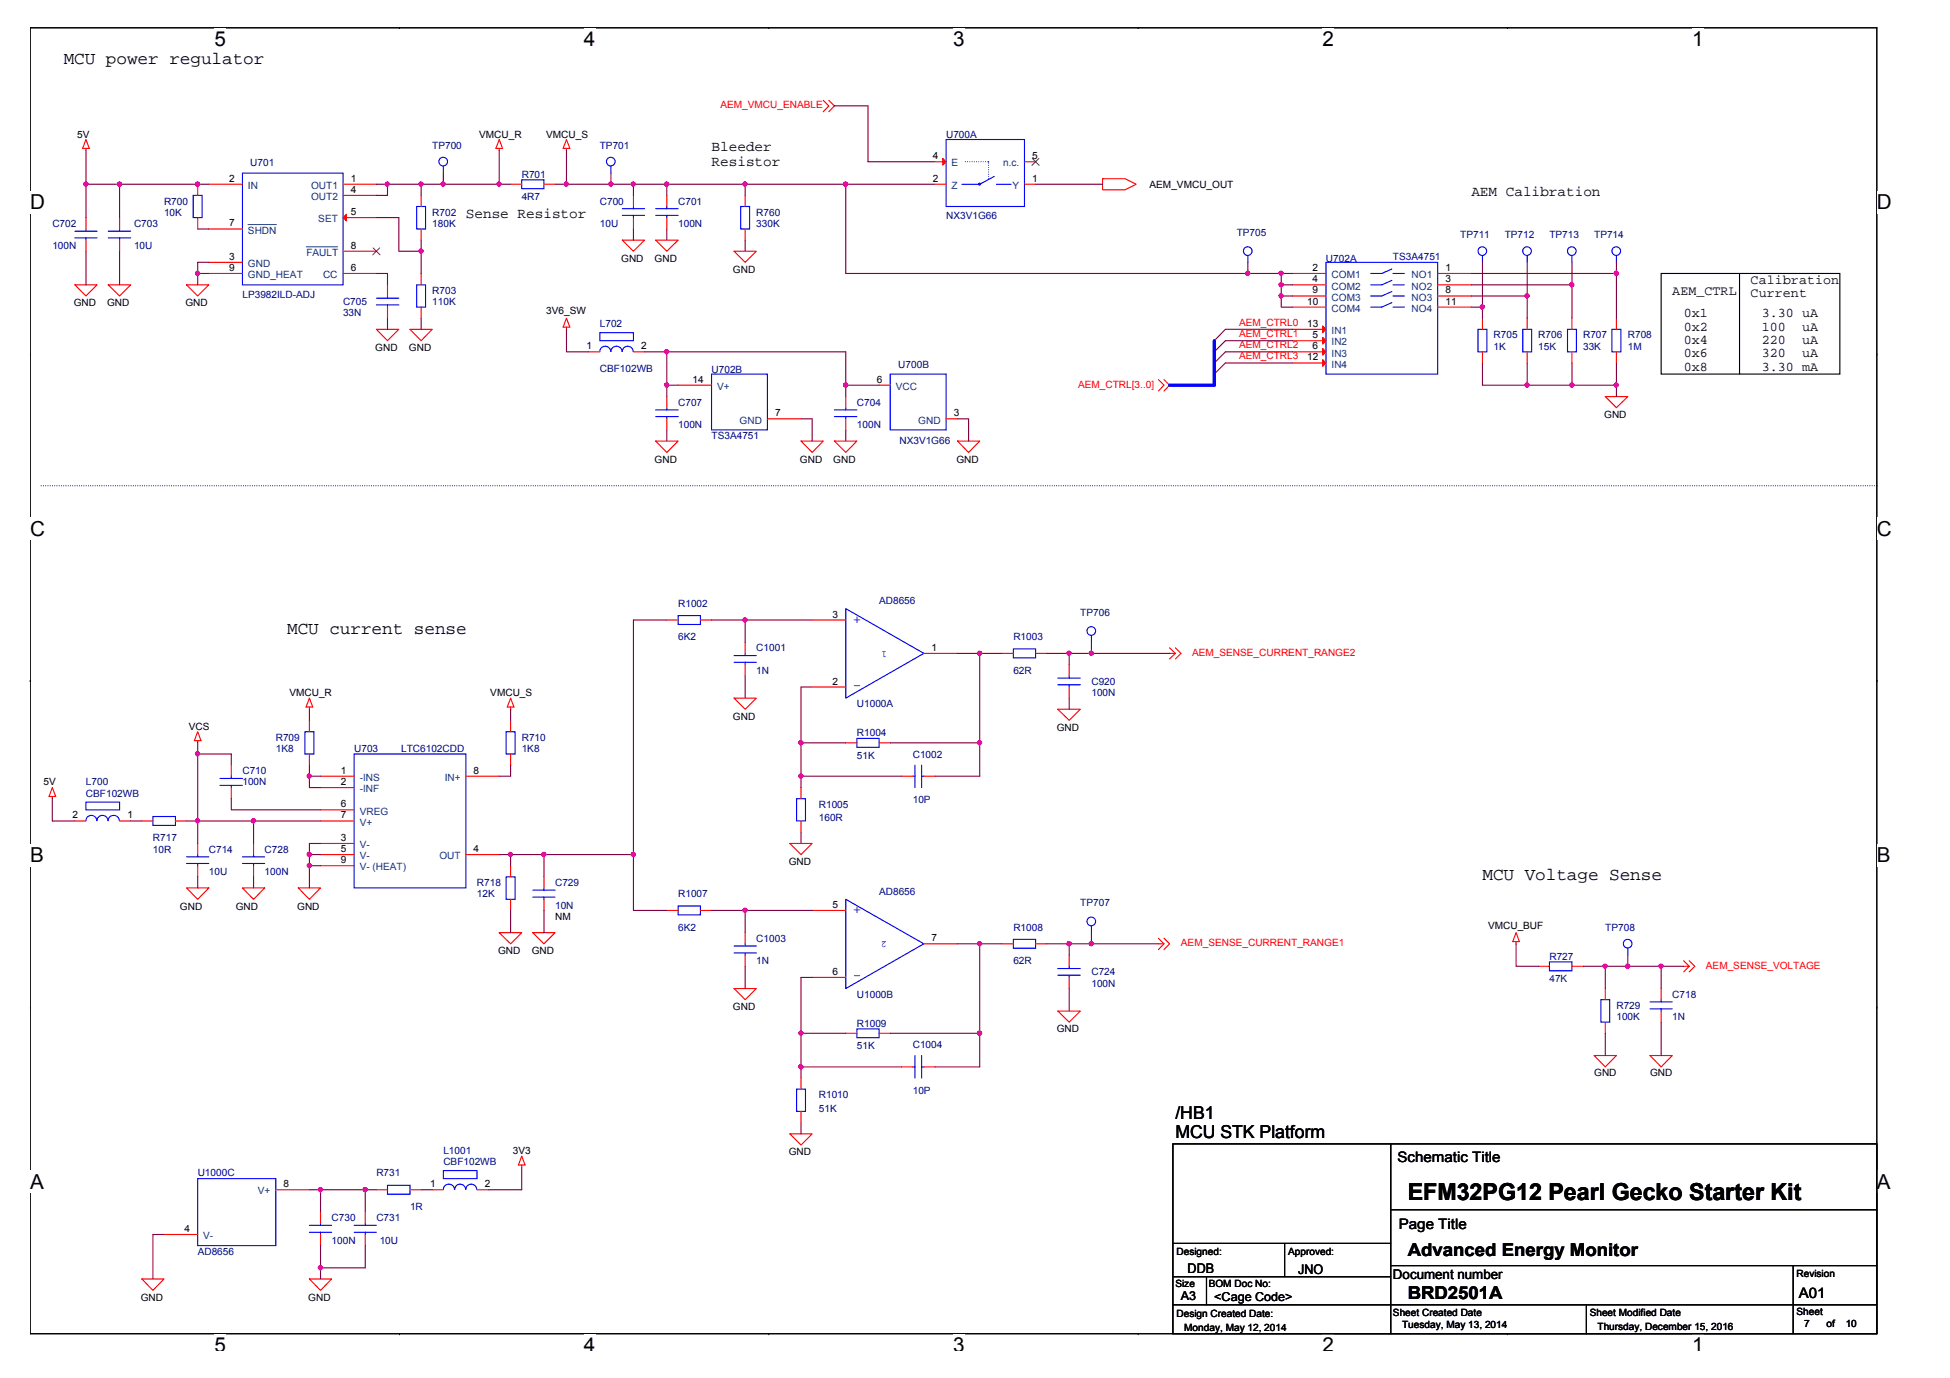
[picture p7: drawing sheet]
<svg xmlns="http://www.w3.org/2000/svg" width="297mm" height="210mm" viewBox="0 0 297 210" stroke-linecap="round" stroke-linejoin="round" font-family="sans-serif">
<path d="M4.6 4.2h281.3v199h-281.3z" fill="none" stroke="#000" stroke-width=".17"/>
<g fill="#fff">
<path d="M32.7 4.2h1.7v3.5h-1.7z"/>
<path d="M32.7 203.2h1.7v2.5h-1.7z"/>
</g>
<path d="M60.8 4.2h.1M60.8 203.2h.1" fill="none" stroke="#000" stroke-width=".17"/>
<g fill="#fff">
<path d="M89 4.2h1.7v3.5h-1.7z"/>
<path d="M89 203.2h1.7v2.5h-1.7z"/>
</g>
<path d="M117.1 4.2h.1M117.1 203.2h.1" fill="none" stroke="#000" stroke-width=".17"/>
<g fill="#fff">
<path d="M145.2 4.2h1.8v3.5h-1.8z"/>
<path d="M145.2 203.2h1.8v2.5h-1.8z"/>
</g>
<path d="M173.4 4.2h.1M173.4 203.2h.1" fill="none" stroke="#000" stroke-width=".17"/>
<g fill="#fff">
<path d="M201.5 4.2h1.7v3.5h-1.7z"/>
<path d="M201.5 203.2h1.7v2.5h-1.7z"/>
</g>
<path d="M229.6 4.2h.1M229.6 203.2h.1" fill="none" stroke="#000" stroke-width=".17"/>
<g fill="#fff">
<path d="M257.7 4.2h1.8v3.5h-1.8z"/>
<path d="M257.7 203.2h1.8v2.5h-1.8z"/>
<path d="M4.6 29.1h2.2v3.5h-2.2z"/>
<path d="M285.9 29.1h2.2v3.5h-2.2z"/>
<path d="M4.6 78.8h2.2v3.5h-2.2z"/>
<path d="M285.9 78.8h2.2v3.5h-2.2z"/>
</g>
<path d="M4.6 53.9h.1M285.9 53.9h.1" fill="none" stroke="#000" stroke-width=".17"/>
<g fill="#fff">
<path d="M4.6 128.5h2.1v3.5h-2.1z"/>
<path d="M285.9 128.5h2.1v3.5h-2.1z"/>
</g>
<path d="M4.6 103.7h.1M285.9 103.7h.1" fill="none" stroke="#000" stroke-width=".17"/>
<path d="M4.6 103.7h.1M285.9 103.7h.1" fill="none" stroke="#000" stroke-width=".15"/>
<g fill="#fff">
<path d="M4.6 178.3h2.1v3.4h-2.1z"/>
<path d="M285.9 178.3h2.1v3.4h-2.1z"/>
</g>
<g fill="none" stroke="#000" stroke-width=".17">
<path d="M253 41.7h27.3v15.3h-27.3zM265 41.7v15.3M4.6 153.4h.1M285.9 153.4h.1M178.7 174.2h107.2v29h-107.2zM211.9 174.2v29M178.7 194.5h33.2M178.7 189.4h33.2M178.7 198.8h107.2M183.8 194.5v4.3M195.7 189.4v5.1M211.9 184.3h74"/>
<path d="M211.9 192.8h74M241.7 198.8v4.4M273.1 192.8v10.4"/>
</g>
<path d="M6.3 74h279.6M285.9 74h.1" fill="none" stroke="#000" stroke-width=".17" stroke-dasharray="0 .3"/>
<g fill="none" stroke="#f00" stroke-width=".17">
<path d="M125.4 15.3l.9 .8-.9 .9M126.3 15.3l.8 .8-.8 .9M13.1 21.3l.5 1.3h-1zM13.1 22.6v.3M18.2 33.1v1.8M18.2 36.6v1.7M30.1 33.1v1.8M30.1 28.1v1.7M76 21.3l.6 1.3h-1.1zM76 22.6v.3M86.3 21.3l.5 1.3h-1zM86.3 22.6v.3"/>
<path d="M93.1 26.4h.1M94.8 36.6h3.4l-1.7 1.7zM96.5 29.8v1.7M96.5 33.1v1.8M99.9 36.6h3.4l-1.7 1.7zM111.8 38.3h3.4l-1.7 1.7zM113.5 34.9v1.7M113.5 29.8v1.7M168 27.2h3.4l1.7 .9-1.7 .8h-3.4zM225.8 40h.1M232.6 40h.1M11.4 43.4h3.4l-1.7 1.7z"/>
<path d="M16.5 43.4h3.4l-1.7 1.7zM28.4 43.4h3.4l-1.7 1.7zM57.3 50.2h3.5l-1.8 1.7zM59 43.4v1.7M59 46.8v1.7M62.5 50.2h3.3l-1.7 1.7zM64.1 46.8v1.7M64.1 41.7v1.7M86.3 48.5l.5 1.3h-1zM86.3 49.8v.4M176.5 57.8l.8 .9-.8 .9M177.3 57.8l.9 .9-.9 .9"/>
<path d="M225.8 53.6v1.7M225.8 48.5v1.7M232.6 48.5v1.7M232.6 53.6v1.7M246.2 53.6v1.7M246.2 48.5v1.7M99.9 67.2h3.4l-1.7 1.7zM101.6 60.4v1.7M101.6 63.8v1.7M122 67.2h3.4l-1.7 1.7zM127.1 67.2h3.4l-1.7 1.7zM128.8 60.4v1.7"/>
<path d="M128.8 63.8v1.7M145.9 67.2h3.3l-1.7 1.7zM244.5 60.4h3.5l-1.8 1.7zM113.5 97.8v1.7M152.6 99.5h1.8M157.7 99.5h1.7M166.3 97.8h.1M178.2 99.5h.8M178.2 98.7l.8 .8M179 98.7l.9 .8-.9 .9M179 99.5l-.8 .9M8 120l.5 1.3h-1z"/>
<path d="M30.1 112.8v.4M30.1 111.5l.5 1.3h-1zM35.2 116.5v1.7M35.2 120v1.7M47.1 106.3l.5 1.4h-1zM47.1 107.7v.3M47.1 114.8v1.7M47.1 109.7v1.8M48.8 120h5.1M48.8 118.2h5.1M71 118.2h5M77.8 106.3l.5 1.4h-1z"/>
<path d="M77.8 107.7v.3M111.8 106.3h3.4l-1.7 1.7zM113.5 101.2v1.8M161.1 108h3.5l-1.7 1.7zM8 121.3v.4M11.4 125.1h1.7M18.2 125.1h1.7M28.4 135.3h3.4l-1.7 1.7zM30.1 131.9v1.7M30.1 128.5v1.7M36.9 135.3h3.4l-1.7 1.7zM45.4 135.3h3.4l-1.7 1.7z"/>
<path d="M48.8 130.2h5.1M48.8 123.4h5.1M48.8 128.5h5.1M48.8 125.1h5.1M48.8 131.9h5.1M71 130.2h5M77.8 137v1.7M77.8 131.9v1.7M82.9 133.6v1.7M82.9 137v1.7M120.3 128.5h3.4l-1.7 1.7zM123.7 138.7h5.1"/>
<path d="M76 142.1h3.5l-1.7 1.7zM81.2 142.1h3.4l-1.7 1.7zM111.8 150.6h3.4l-1.7 1.7zM123.7 148.9h5.1M140.7 143.8h5.2M152.6 143.8h1.8M157.7 143.8h1.7M161.1 154h3.5l-1.7 1.7zM162.9 145.5v1.7M162.9 148.9v1.7M166.3 142.1h.1M176.5 142.9l.8 .9"/>
<path d="M176.5 143.8h.8M177.3 142.9l.9 .9-.9 .9M177.3 143.8l-.8 .9M230.9 142.1l.6 1.3h-1.1zM230.9 143.4v.4M244.5 155.7v1.7M244.5 150.6v1.7M248 145.5h.1M253 150.6v1.7M253 154v1.7M256.5 147.2h.8M256.5 146.3l.8 .9"/>
<path d="M257.3 146.3l.9 .9-.9 .8M257.3 147.2l-.8 .8M79.5 176.1l.5 1.4h-1zM79.5 177.5v.3M120.3 172.7h3.4l-1.7 1.7zM137.3 162.5h1.7M140.7 162.5h1.7M242.8 160.8h3.4l-1.7 1.7zM251.3 160.8h3.4l-1.7 1.7zM21.6 194.8h3.4l-1.7 1.8zM25 188h5.1M42 181.2h5.1"/>
<path d="M47.1 194.8h3.4l-1.7 1.8zM55.6 184.6v1.7M55.6 188v1.7M57.3 181.2h1.7M62.5 181.2h1.6"/>
</g>
<path d="M186.7 50.2l-1.7 1.7M186.7 51.9l-1.7 1.7M186.7 53.6l-1.7 1.7M186.7 55.3l-1.7 1.7" fill="none" stroke="#800040" stroke-width=".17"/>
<g fill="none" stroke="#00f" stroke-width=".17">
<path d="M16.5 35.2h3.4M16.5 36.2h3.4M18.2 36.2v.4M18.2 34.9v.3M29.4 29.8h1.4v3.3h-1.4zM93.1 25.3v1.1M94.8 31.8h3.4M94.8 32.8h3.4M96.5 32.8v.3M96.5 31.5v.3M112.8 31.5h1.4v3.4h-1.4zM144.1 21.3h12v10.2h-12z"/>
<path d="M149.1 27.9h.2v.2h-.2zM151.4 26.9l-2.2 1.2h-2.7M151.8 28.1h2.2M225.8 38.9v1.1M232.6 38.9v1.1M57.3 45.4h3.5M57.3 46.4h3.5M59 46.4v.4M59 45.1v.3M63.5 43.4h1.3v3.4h-1.3zM225.1 50.2h1.4v3.4h-1.4zM232 50.2h1.3v3.4h-1.3z"/>
<path d="M245.5 50.2h1.4v3.4h-1.4zM99.9 62.4h3.4M99.9 63.5h3.4M101.6 63.5v.3M101.6 62.1v.3M127.1 62.4h3.4M127.1 63.5h3.4M128.8 63.5v.3M128.8 62.1v.3M111.8 99.9h3.4M113.5 99.5v.4M154.4 98.8h3.3v1.4h-3.3z"/>
<path d="M166.3 96.8v1M33.5 118.6h3.4M33.5 119.6h3.4M35.2 119.6v.4M35.2 118.2v.4M46.5 111.5h1.3v3.3h-1.3zM53.9 114.8h17.1v20.5h-17.1zM111.8 100.9h3.4M113.5 100.9v.3M13.1 125a.83 .83 0 0 1 .8-.8 .83 .83 0 0 1 .8 .8M13.1 122.2h5.1v1.2h-5.1zM14.8 125a.83 .83 0 0 1 .8-.8 .83 .83 0 0 1 .8 .8"/>
<path d="M16.5 125a.85 .85 0 0 1 .8-.8 .85 .85 0 0 1 .9 .8M28.4 131.5h3.4M28.4 130.5h3.4M30.1 130.2v.3M30.1 131.5v.4M77.1 133.6h1.4v3.4h-1.4zM81.2 135.6h3.4M81.2 136.7h3.4M82.9 136.7v.3M82.9 135.3v.3M128.8 137l11.9 6.8-11.9 6.8zM154.4 143.1h3.3v1.3h-3.3z"/>
<path d="M161.1 147.5h3.5M161.1 148.5h3.5M162.9 148.5v.4M162.9 147.2v.3M166.3 141.1v1M243.9 152.3h1.3v3.4h-1.3zM248 144.4v1.1M251.3 152.6h3.4M251.3 153.7h3.4M253 153.7v.3M253 152.3v.3M30.1 179.5h11.9v10.2h-11.9z"/>
<path d="M139 162.5h.4M139.4 160.8v3.4M140.4 162.5h.3M140.4 160.8v3.4M53.9 186.6h3.4M53.9 187.7h3.4M55.6 187.7v.3M55.6 186.3v.3M59 180.6h3.5v1.3h-3.5z"/>
<circle cx="93" cy="24.6" r=".66"/>
<circle cx="225.8" cy="38.2" r=".66"/>
<circle cx="232.6" cy="38.2" r=".66"/>
<circle cx="166.2" cy="96.1" r=".66"/>
<circle cx="166.2" cy="140.4" r=".66"/>
<circle cx="247.9" cy="143.7" r=".66"/>
</g>
<path d="M147 24.6h3.6M150.6 27.2v-2.6M150.6 24.6h.1" fill="none" stroke="#00f" stroke-width=".17" stroke-dasharray="0 .3"/>
<path d="M143.6 24.1l.5 .5-.5 .5z" fill="#f00"/>
<path d="M31.8 28.1h5.1M31.8 40h5.1M31.8 34.9h5.1M52.3 28.1h5M52.3 29.8h5M52.3 38.3h5M142.4 24.6h1.7M142.4 28.1h1.7M143.6 24.1l.5 .5-.5 .5zM156.1 24.6h1.6M156.1 28.1h1.6M52.3 41.7h5" fill="none" stroke="#f00" stroke-width=".17"/>
<path d="M56.8 37.8l1.1 1M57.8 37.8l-1 1M157.2 24.1l1.1 1.1M158.3 24.1l-1.1 1.1" fill="none" stroke="#804000" stroke-width=".15"/>
<path d="M36.9 26.4h15.4v17h-15.4z" fill="none" stroke="#00f" stroke-width=".17"/>
<path d="M37.8 34.2h4.3M46.7 37.6h4.7" fill="none" stroke="#004080" stroke-width=".15"/>
<path d="M52.3 33.1l.5-.5v1.1z" fill="#f00"/>
<g fill="none" stroke="#f00" stroke-width=".17">
<path d="M13.1 33.1v1.8M13.1 36.6v1.7M52.3 33.1l.5-.5v1.1zM52.3 33.1h5M64.1 34.9v1.7M64.1 29.8v1.7M67.5 26.4h.1M77.8 28.1h1.7M82.9 28.1h1.7M101.6 29.8v1.7M101.6 33.1v1.8M190.1 40h.1"/>
<path d="M239.5 40h.1M246.2 40h.1M31.8 41.7h5.1M89.7 53.6h1.7M96.5 53.6h1.7M103.3 58.7h5.1M133.9 58.7h1.7M196.9 41.7h5.1M196.9 43.4h5.1M196.9 45.1h5.1M196.9 46.8h5.1M219 43.4h5.1"/>
<path d="M219 45.1h5.1M219 46.8h5.1M219 41.7h5.1M239.5 53.6v1.7M239.5 48.5v1.7M116.9 63.8h5.1M144.1 63.8h1.8M101.6 94.4h1.7M106.7 94.4h1.7M123.7 94.4h5.1M140.7 99.5h5.2M77.8 114.8v1.7"/>
<path d="M77.8 109.7v1.8M122 120v1.7M123.7 104.6h5.1M128.8 113.2h1.7M133.9 113.2h1.7M137.3 118.2h1.7M140.7 118.2h1.7M162.9 101.2v1.8M162.9 104.6v1.7M21.6 125.1h1.7M26.7 125.1h1.7M38.6 128.5v1.7"/>
<path d="M38.6 131.9v1.7M101.6 138.7h1.7M106.7 138.7h1.7M122 125.1v1.6M113.5 142.1v1.7M113.5 145.5v1.7M128.8 157.4h1.7M133.9 157.4h1.7M234.3 147.2h1.7M239.5 147.2h1.6M122 169.3v1.7M122 164.2v1.7"/>
<path d="M48.8 184.6v1.7M48.8 188v1.7M65.8 181.2h1.7M72.7 181.2h1.7"/>
</g>
<g fill="none" stroke="#00f" stroke-width=".17">
<path d="M11.4 35.2h3.4M11.4 36.2h3.4M13.1 36.2v.4M13.1 34.9v.3M63.5 31.5h1.3v3.4h-1.3zM67.5 25.3v1.1M79.5 27.4h3.4v1.3h-3.4zM99.9 31.8h3.4M99.9 32.8h3.4M101.6 32.8v.3M101.6 31.5v.3M190.1 38.9v1.1"/>
<path d="M202 40h17v17h-17zM239.5 38.9v1.1M246.2 38.9v1.1M91.4 50.7h5.1v1.2h-5.1zM93 53.6a.83 .83 0 0 0-.8-.9 .83 .83 0 0 0-.8 .9M94.8 53.6a.85 .85 0 0 0-.9-.9 .85 .85 0 0 0-.8 .9M96.4 53.6a.83 .83 0 0 0-.8-.9 .83 .83 0 0 0-.8 .9M108.4 57h8.5v8.5h-8.5zM135.6 57h8.5v8.5h-8.5zM212 41l-1.5 .7h-1.7M212 42.7l-1.5 .7h-1.7M212 44.4l-1.5 .7h-1.7"/>
<path d="M212 46.1l-1.5 .7h-1.7M212.2 41.7h1.7M212.2 43.4h1.7M212.2 45.1h1.7M212.2 46.8h1.7M238.8 50.2h1.3v3.4h-1.3zM103.3 93.8h3.4v1.3h-3.4zM128.8 92.7l11.9 6.8-11.9 6.8zM77.1 111.5h1.4v3.3h-1.4zM130.5 112.5h3.4v1.3h-3.4zM139 118.2h.4M139.4 116.5v3.5"/>
<path d="M140.4 118.2h.3M140.4 116.5v3.5M161.1 103.3h3.5M161.1 104.3h3.5M162.9 104.3v.3M162.9 103v.3M23.3 124.4h3.4v1.3h-3.4zM36.9 130.5h3.4M36.9 131.5h3.4M38.6 131.5v.4M38.6 130.2v.3M103.3 138h3.4v1.4h-3.4z"/>
<path d="M121.3 121.7h1.4v3.4h-1.4zM111.8 144.1h3.4M111.8 145.2h3.4M113.5 145.2v.3M113.5 143.8v.3M130.5 156.7h3.4v1.4h-3.4zM236 146.5h3.5v1.4h-3.5zM67.5 178.3h5.2v1.2h-5.2zM121.3 165.9h1.4v3.4h-1.4zM47.1 186.6h3.4M47.1 187.7h3.4M48.8 187.7v.3"/>
<path d="M48.8 186.3v.3M69.2 181.2a.85 .85 0 0 0-.8-.8 .85 .85 0 0 0-.9 .8M70.9 181.2a.83 .83 0 0 0-.8-.8 .83 .83 0 0 0-.8 .8M72.6 181.2a.83 .83 0 0 0-.8-.8 .83 .83 0 0 0-.8 .8"/>
<circle cx="67.5" cy="24.6" r=".66"/>
<circle cx="190.1" cy="38.2" r=".66"/>
<circle cx="239.4" cy="38.2" r=".66"/>
<circle cx="246.2" cy="38.2" r=".66"/>
</g>
<path d="M201.5 49.7l.5 .5-.5 .5z" fill="#f00"/>
<path d="M196.9 50.2h5.1M201.5 49.7l.5 .5-.5 .5z" fill="none" stroke="#f00" stroke-width=".17"/>
<path d="M201.5 51.4l.5 .5-.5 .5z" fill="#f00"/>
<path d="M196.9 51.9h5.1M201.5 51.4l.5 .5-.5 .5z" fill="none" stroke="#f00" stroke-width=".17"/>
<path d="M201.5 53.1l.5 .5-.5 .5z" fill="#f00"/>
<path d="M196.9 53.6h5.1M201.5 53.1l.5 .5-.5 .5z" fill="none" stroke="#f00" stroke-width=".17"/>
<path d="M201.5 54.8l.5 .5-.5 .5z" fill="#f00"/>
<path d="M196.9 55.3h5.1M201.5 54.8l.5 .5-.5 .5z" fill="none" stroke="#f00" stroke-width=".17"/>
<path d="M79.5 177.8v3.4h-5.1M23.3 188v6.8M48.8 189.7v3.4M55.6 189.7v3.4" fill="none" stroke="#800040" stroke-width=".17"/>
<circle cx="48.8" cy="193.1" r=".32" fill="#f0f"/>
<circle cx="48.8" cy="193.1" r=".32" fill="none" stroke="#f0f" stroke-width=".17"/>
<path d="M47.1 181.2h1.7M57.3 181.2h-1.7v3.4" fill="none" stroke="#800040" stroke-width=".17"/>
<circle cx="55.6" cy="181.2" r=".32" fill="#f0f"/>
<circle cx="55.6" cy="181.2" r=".32" fill="none" stroke="#f0f" stroke-width=".17"/>
<path d="M48.8 181.2v3.4" fill="none" stroke="#800040" stroke-width=".17"/>
<circle cx="48.8" cy="181.2" r=".32" fill="#f0f"/>
<circle cx="48.8" cy="181.2" r=".32" fill="none" stroke="#f0f" stroke-width=".17"/>
<path d="M230.9 143.8v3.4h3.4M244.5 147.2h3.5M244.5 157.4v3.4M248 147.2h5v3.4M248 145.5v1.7M253 155.7v5.1M23.3 188h1.7M48.8 181.2h6.8M55.6 193.1h-6.8v1.7M64.1 181.2h1.7" fill="none" stroke="#800040" stroke-width=".17"/>
<circle cx="253" cy="147.2" r=".32" fill="#f0f"/>
<circle cx="253" cy="147.2" r=".32" fill="none" stroke="#f0f" stroke-width=".17"/>
<circle cx="247.9" cy="147.2" r=".32" fill="#f0f"/>
<circle cx="247.9" cy="147.2" r=".32" fill="none" stroke="#f0f" stroke-width=".17"/>
<path d="M241.1 147.2h3.4" fill="none" stroke="#800040" stroke-width=".17"/>
<circle cx="244.5" cy="147.2" r=".32" fill="#f0f"/>
<circle cx="244.5" cy="147.2" r=".32" fill="none" stroke="#f0f" stroke-width=".17"/>
<path d="M13.1 22.9v5.2h5.1v5M64.1 48.5v1.7M244.5 147.2v3.4M253 147.2h3.5" fill="none" stroke="#800040" stroke-width=".17"/>
<path d="M178.2 58.7h6.8" fill="none" stroke="#00f" stroke-width=".51"/>
<circle cx="18.2" cy="28" r=".32" fill="#f0f"/>
<circle cx="18.2" cy="28" r=".32" fill="none" stroke="#f0f" stroke-width=".17"/>
<path d="M18.2 38.3v5.1M67.5 28.1h8.5M76 28.1h1.8M76 22.9v5.2M86.3 22.9v5.2h-1.7" fill="none" stroke="#800040" stroke-width=".17"/>
<circle cx="76" cy="28" r=".32" fill="#f0f"/>
<circle cx="76" cy="28" r=".32" fill="none" stroke="#f0f" stroke-width=".17"/>
<circle cx="67.5" cy="28" r=".32" fill="#f0f"/>
<circle cx="67.5" cy="28" r=".32" fill="none" stroke="#f0f" stroke-width=".17"/>
<path d="M13.1 38.3v5.1M13.1 28.1v5" fill="none" stroke="#800040" stroke-width=".17"/>
<circle cx="13.1" cy="28" r=".32" fill="#f0f"/>
<circle cx="13.1" cy="28" r=".32" fill="none" stroke="#f0f" stroke-width=".17"/>
<path d="M86.3 28.1h6.8" fill="none" stroke="#800040" stroke-width=".17"/>
<circle cx="93" cy="28" r=".32" fill="#f0f"/>
<circle cx="93" cy="28" r=".32" fill="none" stroke="#f0f" stroke-width=".17"/>
<circle cx="86.3" cy="28" r=".32" fill="#f0f"/>
<circle cx="86.3" cy="28" r=".32" fill="none" stroke="#f0f" stroke-width=".17"/>
<path d="M30.1 28.1h1.7M30.1 34.9h1.7M57.3 28.1h1.7v1.7h-1.7" fill="none" stroke="#800040" stroke-width=".17"/>
<circle cx="59" cy="28" r=".32" fill="#f0f"/>
<circle cx="59" cy="28" r=".32" fill="none" stroke="#f0f" stroke-width=".17"/>
<path d="M31.8 40h-1.7v1.7M30.1 41.7h1.7M30.1 41.7v1.7M57.3 41.7h1.7v1.7M59 48.5v1.7" fill="none" stroke="#800040" stroke-width=".17"/>
<circle cx="30.1" cy="41.6" r=".32" fill="#f0f"/>
<circle cx="30.1" cy="41.6" r=".32" fill="none" stroke="#f0f" stroke-width=".17"/>
<path d="M57.3 33.1h3.5M96.5 34.9v1.7M96.5 28.1v1.7M101.6 34.9v1.7" fill="none" stroke="#800040" stroke-width=".17"/>
<circle cx="96.5" cy="28" r=".32" fill="#f0f"/>
<circle cx="96.5" cy="28" r=".32" fill="none" stroke="#f0f" stroke-width=".17"/>
<path d="M101.6 28.1v1.7" fill="none" stroke="#800040" stroke-width=".17"/>
<circle cx="101.5" cy="28" r=".32" fill="#f0f"/>
<circle cx="101.5" cy="28" r=".32" fill="none" stroke="#f0f" stroke-width=".17"/>
<path d="M64.1 36.6v1.7M64.1 28.1v1.7M96.5 28.1h5.1" fill="none" stroke="#800040" stroke-width=".17"/>
<circle cx="64.1" cy="28" r=".32" fill="#f0f"/>
<circle cx="64.1" cy="28" r=".32" fill="none" stroke="#f0f" stroke-width=".17"/>
<path d="M18.2 28.1h11.9M60.8 33.1v5.2M67.5 26.4v1.7h-8.5M93.1 26.4v1.7h3.4" fill="none" stroke="#800040" stroke-width=".17"/>
<circle cx="30.1" cy="28" r=".32" fill="#f0f"/>
<circle cx="30.1" cy="28" r=".32" fill="none" stroke="#f0f" stroke-width=".17"/>
<path d="M60.8 38.3h3.3v3.4" fill="none" stroke="#800040" stroke-width=".17"/>
<circle cx="64.1" cy="38.2" r=".32" fill="#f0f"/>
<circle cx="64.1" cy="38.2" r=".32" fill="none" stroke="#f0f" stroke-width=".17"/>
<path d="M128.8 28.1h-15.3v1.7M157.7 28.1h10.3" fill="none" stroke="#800040" stroke-width=".17"/>
<circle cx="113.5" cy="28" r=".32" fill="#f0f"/>
<circle cx="113.5" cy="28" r=".32" fill="none" stroke="#f0f" stroke-width=".17"/>
<path d="M101.6 28.1h11.9M113.5 36.6v1.7M190.1 40v1.7M225.8 40v6.8" fill="none" stroke="#800040" stroke-width=".17"/>
<circle cx="225.8" cy="46.8" r=".32" fill="#f0f"/>
<circle cx="225.8" cy="46.8" r=".32" fill="none" stroke="#f0f" stroke-width=".17"/>
<path d="M232.6 40v5.1M225.8 58.7h6.8" fill="none" stroke="#800040" stroke-width=".17"/>
<circle cx="232.6" cy="45.1" r=".32" fill="#f0f"/>
<circle cx="232.6" cy="45.1" r=".32" fill="none" stroke="#f0f" stroke-width=".17"/>
<path d="M239.5 40v3.4M224.1 45.1h8.5" fill="none" stroke="#800040" stroke-width=".17"/>
<circle cx="239.4" cy="43.4" r=".32" fill="#f0f"/>
<circle cx="239.4" cy="43.4" r=".32" fill="none" stroke="#f0f" stroke-width=".17"/>
<path d="M246.2 40v1.7h-22.1M224.1 43.4h15.4" fill="none" stroke="#800040" stroke-width=".17"/>
<circle cx="246.2" cy="41.6" r=".32" fill="#f0f"/>
<circle cx="246.2" cy="41.6" r=".32" fill="none" stroke="#f0f" stroke-width=".17"/>
<path d="M185 57v1.7" fill="none" stroke="#00f" stroke-width=".51"/>
<path d="M239.5 58.7h6.7" fill="none" stroke="#800040" stroke-width=".17"/>
<circle cx="246.2" cy="58.6" r=".32" fill="#f0f"/>
<circle cx="246.2" cy="58.6" r=".32" fill="none" stroke="#f0f" stroke-width=".17"/>
<path d="M225.8 55.3v3.4M232.6 55.3v3.4h6.9" fill="none" stroke="#800040" stroke-width=".17"/>
<circle cx="239.4" cy="58.6" r=".32" fill="#f0f"/>
<circle cx="239.4" cy="58.6" r=".32" fill="none" stroke="#f0f" stroke-width=".17"/>
<circle cx="232.6" cy="58.6" r=".32" fill="#f0f"/>
<circle cx="232.6" cy="58.6" r=".32" fill="none" stroke="#f0f" stroke-width=".17"/>
<g fill="none" stroke="#800040" stroke-width=".17">
<path d="M186.7 50.2h10.2M186.7 51.9h10.2M186.7 53.6h10.2M186.7 55.3h10.2M195.2 45.1v1.7h1.7M195.2 43.4v1.7M195.2 45.1h1.7M195.2 43.4h1.7M196.9 41.7h-1.7v1.7M224.1 46.8h1.7v1.7M232.6 45.1v3.4M239.5 55.3v3.4"/>
<path d="M239.5 43.4v5.1M246.2 55.3v5.1M246.2 41.7v6.8"/>
</g>
<path d="M185 51.9v5.1" fill="none" stroke="#00f" stroke-width=".51"/>
<circle cx="195.1" cy="45.1" r=".32" fill="#f0f"/>
<circle cx="195.1" cy="45.1" r=".32" fill="none" stroke="#f0f" stroke-width=".17"/>
<circle cx="195.1" cy="43.4" r=".32" fill="#f0f"/>
<circle cx="195.1" cy="43.4" r=".32" fill="none" stroke="#f0f" stroke-width=".17"/>
<path d="M190.1 41.7h5.1" fill="none" stroke="#800040" stroke-width=".17"/>
<circle cx="195.1" cy="41.6" r=".32" fill="#f0f"/>
<circle cx="195.1" cy="41.6" r=".32" fill="none" stroke="#f0f" stroke-width=".17"/>
<path d="M96.5 94.4h5.1M108.4 94.4h5.1M166.3 97.8v1.7h11.9" fill="none" stroke="#800040" stroke-width=".17"/>
<circle cx="113.5" cy="94.4" r=".32" fill="#f0f"/>
<circle cx="113.5" cy="94.4" r=".32" fill="none" stroke="#f0f" stroke-width=".17"/>
<path d="M122 113.2h6.8" fill="none" stroke="#800040" stroke-width=".17"/>
<circle cx="122" cy="113.1" r=".32" fill="#f0f"/>
<circle cx="122" cy="113.1" r=".32" fill="none" stroke="#f0f" stroke-width=".17"/>
<path d="M145.9 99.5h3.3v13.7M123.7 104.6h-1.7v8.6" fill="none" stroke="#800040" stroke-width=".17"/>
<circle cx="149.2" cy="99.5" r=".32" fill="#f0f"/>
<circle cx="149.2" cy="99.5" r=".32" fill="none" stroke="#f0f" stroke-width=".17"/>
<path d="M135.6 113.2h13.6" fill="none" stroke="#800040" stroke-width=".17"/>
<circle cx="149.2" cy="113.1" r=".32" fill="#f0f"/>
<circle cx="149.2" cy="113.1" r=".32" fill="none" stroke="#f0f" stroke-width=".17"/>
<path d="M123.7 94.4h-10.2v3.4M149.2 99.5h3.4M113.5 103v3.3M122 118.2h15.3" fill="none" stroke="#800040" stroke-width=".17"/>
<circle cx="122" cy="118.2" r=".32" fill="#f0f"/>
<circle cx="122" cy="118.2" r=".32" fill="none" stroke="#f0f" stroke-width=".17"/>
<path d="M159.4 99.5h3.5M122 113.2v6.8M149.2 113.2v5h-6.8M122 126.7v1.8" fill="none" stroke="#800040" stroke-width=".17"/>
<circle cx="162.8" cy="99.5" r=".32" fill="#f0f"/>
<circle cx="162.8" cy="99.5" r=".32" fill="none" stroke="#f0f" stroke-width=".17"/>
<path d="M166.3 99.5h-3.4v1.7" fill="none" stroke="#800040" stroke-width=".17"/>
<circle cx="166.2" cy="99.5" r=".32" fill="#f0f"/>
<circle cx="166.2" cy="99.5" r=".32" fill="none" stroke="#f0f" stroke-width=".17"/>
<path d="M162.9 106.3v1.7M162.9 150.6v3.4M166.3 143.8h-3.4v1.7" fill="none" stroke="#800040" stroke-width=".17"/>
<circle cx="166.2" cy="143.7" r=".32" fill="#f0f"/>
<circle cx="166.2" cy="143.7" r=".32" fill="none" stroke="#f0f" stroke-width=".17"/>
<path d="M108.4 138.7h5.1M166.3 142.1v1.7h10.2M122 171v1.7" fill="none" stroke="#800040" stroke-width=".17"/>
<circle cx="113.5" cy="138.7" r=".32" fill="#f0f"/>
<circle cx="113.5" cy="138.7" r=".32" fill="none" stroke="#f0f" stroke-width=".17"/>
<path d="M122 148.9v8.5h6.8" fill="none" stroke="#800040" stroke-width=".17"/>
<circle cx="122" cy="157.4" r=".32" fill="#f0f"/>
<circle cx="122" cy="157.4" r=".32" fill="none" stroke="#f0f" stroke-width=".17"/>
<path d="M122 148.9h1.7M145.9 143.8h3.3v13.6" fill="none" stroke="#800040" stroke-width=".17"/>
<circle cx="149.2" cy="143.7" r=".32" fill="#f0f"/>
<circle cx="149.2" cy="143.7" r=".32" fill="none" stroke="#f0f" stroke-width=".17"/>
<path d="M135.6 157.4h13.6" fill="none" stroke="#800040" stroke-width=".17"/>
<circle cx="149.2" cy="157.4" r=".32" fill="#f0f"/>
<circle cx="149.2" cy="157.4" r=".32" fill="none" stroke="#f0f" stroke-width=".17"/>
<path d="M123.7 138.7h-10.2v3.4M113.5 147.2v3.4M149.2 143.8h3.4M122 162.5h15.3" fill="none" stroke="#800040" stroke-width=".17"/>
<circle cx="122" cy="162.5" r=".32" fill="#f0f"/>
<circle cx="122" cy="162.5" r=".32" fill="none" stroke="#f0f" stroke-width=".17"/>
<path d="M122 157.4v6.8M149.2 157.4v5.1h-6.8M159.4 143.8h3.5" fill="none" stroke="#800040" stroke-width=".17"/>
<circle cx="162.8" cy="143.7" r=".32" fill="#f0f"/>
<circle cx="162.8" cy="143.7" r=".32" fill="none" stroke="#f0f" stroke-width=".17"/>
<path d="M96.5 94.4v35.8" fill="none" stroke="#800040" stroke-width=".17"/>
<circle cx="96.5" cy="130.1" r=".32" fill="#f0f"/>
<circle cx="96.5" cy="130.1" r=".32" fill="none" stroke="#f0f" stroke-width=".17"/>
<path d="M38.6 133.6v1.7M38.6 125.1v3.4M82.9 130.2v3.4M82.9 138.7v3.4M96.5 138.7h5.1" fill="none" stroke="#800040" stroke-width=".17"/>
<circle cx="38.6" cy="125" r=".32" fill="#f0f"/>
<circle cx="38.6" cy="125" r=".32" fill="none" stroke="#f0f" stroke-width=".17"/>
<path d="M47.1 116.5v1.7M38.6 125.1h10.2" fill="none" stroke="#800040" stroke-width=".17"/>
<circle cx="47.1" cy="118.2" r=".32" fill="#f0f"/>
<circle cx="47.1" cy="118.2" r=".32" fill="none" stroke="#f0f" stroke-width=".17"/>
<path d="M35.2 114.8v1.7M48.8 118.2h-1.7v1.8h1.7M30.1 125.1h8.5M35.2 121.7v1.7h13.6M77.8 130.2h5.1" fill="none" stroke="#800040" stroke-width=".17"/>
<circle cx="77.8" cy="130.1" r=".32" fill="#f0f"/>
<circle cx="77.8" cy="130.1" r=".32" fill="none" stroke="#f0f" stroke-width=".17"/>
<path d="M47.1 130.2v1.7h1.7M47.1 131.9v3.4M48.8 128.5h-1.7v1.7h1.7M77.8 130.2v1.7M77.8 138.7v3.4" fill="none" stroke="#800040" stroke-width=".17"/>
<circle cx="47.1" cy="131.8" r=".32" fill="#f0f"/>
<circle cx="47.1" cy="131.8" r=".32" fill="none" stroke="#f0f" stroke-width=".17"/>
<circle cx="47.1" cy="130.1" r=".32" fill="#f0f"/>
<circle cx="47.1" cy="130.1" r=".32" fill="none" stroke="#f0f" stroke-width=".17"/>
<path d="M76 118.2h1.8M30.1 125.1v3.4M76 130.2h1.8" fill="none" stroke="#800040" stroke-width=".17"/>
<circle cx="30.1" cy="125" r=".32" fill="#f0f"/>
<circle cx="30.1" cy="125" r=".32" fill="none" stroke="#f0f" stroke-width=".17"/>
<path d="M30.1 114.8v10.3h-1.7M30.1 133.6v1.7" fill="none" stroke="#800040" stroke-width=".17"/>
<circle cx="30.1" cy="114.8" r=".32" fill="#f0f"/>
<circle cx="30.1" cy="114.8" r=".32" fill="none" stroke="#f0f" stroke-width=".17"/>
<path d="M30.1 113.2v1.6h5.1M47.1 108v1.7M77.8 108v1.7M77.8 116.5v1.7M8 125.1h3.4M19.9 125.1h1.7M82.9 130.2h13.6" fill="none" stroke="#800040" stroke-width=".17"/>
<circle cx="82.8" cy="130.1" r=".32" fill="#f0f"/>
<circle cx="82.8" cy="130.1" r=".32" fill="none" stroke="#f0f" stroke-width=".17"/>
<path d="M101.6 53.6v5.1M133.9 58.7h-5.1v1.7M128.8 65.5v1.7M145.9 63.8h1.6v3.4M8 121.7v3.4M96.5 130.2v8.5" fill="none" stroke="#800040" stroke-width=".17"/>
<circle cx="101.5" cy="58.6" r=".32" fill="#f0f"/>
<circle cx="101.5" cy="58.6" r=".32" fill="none" stroke="#f0f" stroke-width=".17"/>
<circle cx="101.5" cy="53.6" r=".32" fill="#f0f"/>
<circle cx="101.5" cy="53.6" r=".32" fill="none" stroke="#f0f" stroke-width=".17"/>
<path d="M101.6 53.6h27.2v5.1" fill="none" stroke="#800040" stroke-width=".17"/>
<circle cx="128.8" cy="58.6" r=".32" fill="#f0f"/>
<circle cx="128.8" cy="58.6" r=".32" fill="none" stroke="#f0f" stroke-width=".17"/>
<path d="M86.3 50.2v3.4h3.4M98.2 53.6h3.4M103.3 58.7h-1.7v1.7M128.8 41.7h61.3M101.6 65.5v1.7M122 63.8h1.7v3.4" fill="none" stroke="#800040" stroke-width=".17"/>
<circle cx="190.1" cy="41.6" r=".32" fill="#f0f"/>
<circle cx="190.1" cy="41.6" r=".32" fill="none" stroke="#f0f" stroke-width=".17"/>
<path d="M142.4 28.1h-13.6v13.6" fill="none" stroke="#800040" stroke-width=".17"/>
<circle cx="128.8" cy="28" r=".32" fill="#f0f"/>
<circle cx="128.8" cy="28" r=".32" fill="none" stroke="#f0f" stroke-width=".17"/>
<path d="M127.1 16.1h5.1v8.5h10.2" fill="none" stroke="#800040" stroke-width=".17"/>
<circle cx="48.8" cy="193.1" r=".32" fill="#f0f"/>
<circle cx="48.8" cy="193.1" r=".32" fill="none" stroke="#f0f" stroke-width=".17"/>
<circle cx="55.6" cy="181.2" r=".32" fill="#f0f"/>
<circle cx="55.6" cy="181.2" r=".32" fill="none" stroke="#f0f" stroke-width=".17"/>
<circle cx="48.8" cy="181.2" r=".32" fill="#f0f"/>
<circle cx="48.8" cy="181.2" r=".32" fill="none" stroke="#f0f" stroke-width=".17"/>
<circle cx="253" cy="147.2" r=".32" fill="#f0f"/>
<circle cx="253" cy="147.2" r=".32" fill="none" stroke="#f0f" stroke-width=".17"/>
<circle cx="247.9" cy="147.2" r=".32" fill="#f0f"/>
<circle cx="247.9" cy="147.2" r=".32" fill="none" stroke="#f0f" stroke-width=".17"/>
<circle cx="244.5" cy="147.2" r=".32" fill="#f0f"/>
<circle cx="244.5" cy="147.2" r=".32" fill="none" stroke="#f0f" stroke-width=".17"/>
<circle cx="18.2" cy="28" r=".32" fill="#f0f"/>
<circle cx="18.2" cy="28" r=".32" fill="none" stroke="#f0f" stroke-width=".17"/>
<circle cx="76" cy="28" r=".32" fill="#f0f"/>
<circle cx="76" cy="28" r=".32" fill="none" stroke="#f0f" stroke-width=".17"/>
<circle cx="67.5" cy="28" r=".32" fill="#f0f"/>
<circle cx="67.5" cy="28" r=".32" fill="none" stroke="#f0f" stroke-width=".17"/>
<circle cx="13.1" cy="28" r=".32" fill="#f0f"/>
<circle cx="13.1" cy="28" r=".32" fill="none" stroke="#f0f" stroke-width=".17"/>
<circle cx="93" cy="28" r=".32" fill="#f0f"/>
<circle cx="93" cy="28" r=".32" fill="none" stroke="#f0f" stroke-width=".17"/>
<circle cx="86.3" cy="28" r=".32" fill="#f0f"/>
<circle cx="86.3" cy="28" r=".32" fill="none" stroke="#f0f" stroke-width=".17"/>
<circle cx="59" cy="28" r=".32" fill="#f0f"/>
<circle cx="59" cy="28" r=".32" fill="none" stroke="#f0f" stroke-width=".17"/>
<circle cx="30.1" cy="41.6" r=".32" fill="#f0f"/>
<circle cx="30.1" cy="41.6" r=".32" fill="none" stroke="#f0f" stroke-width=".17"/>
<circle cx="96.5" cy="28" r=".32" fill="#f0f"/>
<circle cx="96.5" cy="28" r=".32" fill="none" stroke="#f0f" stroke-width=".17"/>
<circle cx="101.5" cy="28" r=".32" fill="#f0f"/>
<circle cx="101.5" cy="28" r=".32" fill="none" stroke="#f0f" stroke-width=".17"/>
<circle cx="64.1" cy="28" r=".32" fill="#f0f"/>
<circle cx="64.1" cy="28" r=".32" fill="none" stroke="#f0f" stroke-width=".17"/>
<circle cx="30.1" cy="28" r=".32" fill="#f0f"/>
<circle cx="30.1" cy="28" r=".32" fill="none" stroke="#f0f" stroke-width=".17"/>
<circle cx="64.1" cy="38.2" r=".32" fill="#f0f"/>
<circle cx="64.1" cy="38.2" r=".32" fill="none" stroke="#f0f" stroke-width=".17"/>
<circle cx="113.5" cy="28" r=".32" fill="#f0f"/>
<circle cx="113.5" cy="28" r=".32" fill="none" stroke="#f0f" stroke-width=".17"/>
<circle cx="225.8" cy="46.8" r=".32" fill="#f0f"/>
<circle cx="225.8" cy="46.8" r=".32" fill="none" stroke="#f0f" stroke-width=".17"/>
<circle cx="232.6" cy="45.1" r=".32" fill="#f0f"/>
<circle cx="232.6" cy="45.1" r=".32" fill="none" stroke="#f0f" stroke-width=".17"/>
<circle cx="239.4" cy="43.4" r=".32" fill="#f0f"/>
<circle cx="239.4" cy="43.4" r=".32" fill="none" stroke="#f0f" stroke-width=".17"/>
<circle cx="246.2" cy="41.6" r=".32" fill="#f0f"/>
<circle cx="246.2" cy="41.6" r=".32" fill="none" stroke="#f0f" stroke-width=".17"/>
<circle cx="246.2" cy="58.6" r=".32" fill="#f0f"/>
<circle cx="246.2" cy="58.6" r=".32" fill="none" stroke="#f0f" stroke-width=".17"/>
<circle cx="239.4" cy="58.6" r=".32" fill="#f0f"/>
<circle cx="239.4" cy="58.6" r=".32" fill="none" stroke="#f0f" stroke-width=".17"/>
<circle cx="232.6" cy="58.6" r=".32" fill="#f0f"/>
<circle cx="232.6" cy="58.6" r=".32" fill="none" stroke="#f0f" stroke-width=".17"/>
<circle cx="195.1" cy="45.1" r=".32" fill="#f0f"/>
<circle cx="195.1" cy="45.1" r=".32" fill="none" stroke="#f0f" stroke-width=".17"/>
<circle cx="195.1" cy="43.4" r=".32" fill="#f0f"/>
<circle cx="195.1" cy="43.4" r=".32" fill="none" stroke="#f0f" stroke-width=".17"/>
<circle cx="195.1" cy="41.6" r=".32" fill="#f0f"/>
<circle cx="195.1" cy="41.6" r=".32" fill="none" stroke="#f0f" stroke-width=".17"/>
<circle cx="113.5" cy="94.4" r=".32" fill="#f0f"/>
<circle cx="113.5" cy="94.4" r=".32" fill="none" stroke="#f0f" stroke-width=".17"/>
<circle cx="122" cy="113.1" r=".32" fill="#f0f"/>
<circle cx="122" cy="113.1" r=".32" fill="none" stroke="#f0f" stroke-width=".17"/>
<circle cx="149.2" cy="99.5" r=".32" fill="#f0f"/>
<circle cx="149.2" cy="99.5" r=".32" fill="none" stroke="#f0f" stroke-width=".17"/>
<circle cx="149.2" cy="113.1" r=".32" fill="#f0f"/>
<circle cx="149.2" cy="113.1" r=".32" fill="none" stroke="#f0f" stroke-width=".17"/>
<circle cx="122" cy="118.2" r=".32" fill="#f0f"/>
<circle cx="122" cy="118.2" r=".32" fill="none" stroke="#f0f" stroke-width=".17"/>
<circle cx="162.8" cy="99.5" r=".32" fill="#f0f"/>
<circle cx="162.8" cy="99.5" r=".32" fill="none" stroke="#f0f" stroke-width=".17"/>
<circle cx="166.2" cy="99.5" r=".32" fill="#f0f"/>
<circle cx="166.2" cy="99.5" r=".32" fill="none" stroke="#f0f" stroke-width=".17"/>
<circle cx="166.2" cy="143.7" r=".32" fill="#f0f"/>
<circle cx="166.2" cy="143.7" r=".32" fill="none" stroke="#f0f" stroke-width=".17"/>
<circle cx="113.5" cy="138.7" r=".32" fill="#f0f"/>
<circle cx="113.5" cy="138.7" r=".32" fill="none" stroke="#f0f" stroke-width=".17"/>
<circle cx="122" cy="157.4" r=".32" fill="#f0f"/>
<circle cx="122" cy="157.4" r=".32" fill="none" stroke="#f0f" stroke-width=".17"/>
<circle cx="149.2" cy="143.7" r=".32" fill="#f0f"/>
<circle cx="149.2" cy="143.7" r=".32" fill="none" stroke="#f0f" stroke-width=".17"/>
<circle cx="149.2" cy="157.4" r=".32" fill="#f0f"/>
<circle cx="149.2" cy="157.4" r=".32" fill="none" stroke="#f0f" stroke-width=".17"/>
<circle cx="122" cy="162.5" r=".32" fill="#f0f"/>
<circle cx="122" cy="162.5" r=".32" fill="none" stroke="#f0f" stroke-width=".17"/>
<circle cx="162.8" cy="143.7" r=".32" fill="#f0f"/>
<circle cx="162.8" cy="143.7" r=".32" fill="none" stroke="#f0f" stroke-width=".17"/>
<circle cx="96.5" cy="130.1" r=".32" fill="#f0f"/>
<circle cx="96.5" cy="130.1" r=".32" fill="none" stroke="#f0f" stroke-width=".17"/>
<circle cx="38.6" cy="125" r=".32" fill="#f0f"/>
<circle cx="38.6" cy="125" r=".32" fill="none" stroke="#f0f" stroke-width=".17"/>
<circle cx="47.1" cy="118.2" r=".32" fill="#f0f"/>
<circle cx="47.1" cy="118.2" r=".32" fill="none" stroke="#f0f" stroke-width=".17"/>
<circle cx="77.8" cy="130.1" r=".32" fill="#f0f"/>
<circle cx="77.8" cy="130.1" r=".32" fill="none" stroke="#f0f" stroke-width=".17"/>
<circle cx="47.1" cy="131.8" r=".32" fill="#f0f"/>
<circle cx="47.1" cy="131.8" r=".32" fill="none" stroke="#f0f" stroke-width=".17"/>
<circle cx="47.1" cy="130.1" r=".32" fill="#f0f"/>
<circle cx="47.1" cy="130.1" r=".32" fill="none" stroke="#f0f" stroke-width=".17"/>
<circle cx="30.1" cy="125" r=".32" fill="#f0f"/>
<circle cx="30.1" cy="125" r=".32" fill="none" stroke="#f0f" stroke-width=".17"/>
<circle cx="30.1" cy="114.8" r=".32" fill="#f0f"/>
<circle cx="30.1" cy="114.8" r=".32" fill="none" stroke="#f0f" stroke-width=".17"/>
<circle cx="82.8" cy="130.1" r=".32" fill="#f0f"/>
<circle cx="82.8" cy="130.1" r=".32" fill="none" stroke="#f0f" stroke-width=".17"/>
<circle cx="101.5" cy="58.6" r=".32" fill="#f0f"/>
<circle cx="101.5" cy="58.6" r=".32" fill="none" stroke="#f0f" stroke-width=".17"/>
<circle cx="101.5" cy="53.6" r=".32" fill="#f0f"/>
<circle cx="101.5" cy="53.6" r=".32" fill="none" stroke="#f0f" stroke-width=".17"/>
<circle cx="128.8" cy="58.6" r=".32" fill="#f0f"/>
<circle cx="128.8" cy="58.6" r=".32" fill="none" stroke="#f0f" stroke-width=".17"/>
<circle cx="190.1" cy="41.6" r=".32" fill="#f0f"/>
<circle cx="190.1" cy="41.6" r=".32" fill="none" stroke="#f0f" stroke-width=".17"/>
<circle cx="128.8" cy="28" r=".32" fill="#f0f"/>
<circle cx="128.8" cy="28" r=".32" fill="none" stroke="#f0f" stroke-width=".17"/>
<text font-size="3.6" x="214.4" y="182.8">EFM32PG12 Pearl Gecko Starter Kit</text>
<g font-size="3.1">
<text x="32.7" y="7">5</text>
<text x="89" y="7">4</text>
<text x="145.2" y="7">3</text>
<text x="201.5" y="7">2</text>
<text x="257.7" y="7">1</text>
<text x="4.6" y="31.9">D</text>
<text x="285.9" y="31.9">D</text>
<text x="4.6" y="81.6">C</text>
<text x="285.9" y="81.6">C</text>
<text x="4.6" y="131.3">B</text>
<text x="285.9" y="131.3">B</text>
<text x="4.6" y="181.1">A</text>
<text x="285.9" y="181.1">A</text>
<text x="32.7" y="206">5</text>
<text x="89" y="206">4</text>
<text x="145.2" y="206">3</text>
<text x="201.5" y="206">2</text>
<text x="257.7" y="206">1</text>
</g>
<g font-size="2.7">
<text x="9.7" y="9.8">MCU power regulator</text>
<text x="43.7" y="96.6">MCU current sense</text>
<text x="225.8" y="134">MCU Voltage Sense</text>
<text x="179" y="173.3">MCU STK Platform</text>
<text x="179" y="170.4">/HB1</text>
<text x="214.4" y="191.3">Advanced Energy Monitor</text>
<text x="214.4" y="197.9">BRD2501A</text>
</g>
<g font-size="2.2">
<text x="108.4" y="23.1">Bleeder</text>
<text x="108.4" y="25.3">Resistor</text>
<text x="224.1" y="29.9">AEM Calibration</text>
<text x="71" y="33.3">Sense Resistor</text>
<text x="212.9" y="177">Schematic Title</text>
<text x="213.1" y="187.2">Page Title</text>
<text x="274" y="197.7">A01</text>
</g>
<g font-size="2.2" fill="#00f">
<text x="131.2" y="93.8" transform="rotate(180 131.2 93.8)">+</text>
<text x="131.2" y="103.8" transform="rotate(180 131.2 103.8)">-</text>
<text x="131.2" y="138" transform="rotate(180 131.2 138)">+</text>
<text x="131.2" y="148.1" transform="rotate(180 131.2 148.1)">-</text>
</g>
<g font-size="2">
<text x="254.7" y="45">AEM_CTRL</text>
<text x="266.7" y="43.2">Calibration</text>
<text x="266.7" y="45.3">Current</text>
<text x="256.5" y="48.3">0x1</text>
<text x="256.5" y="50.4">0x2</text>
<text x="256.5" y="52.4">0x4</text>
<text x="268.4" y="48.3">3.30 uA</text>
<text x="268.4" y="50.4">100</text>
<text x="268.4" y="52.4">220</text>
<text x="274.5" y="50.4">uA</text>
<text x="274.5" y="52.4">uA</text>
<text x="256.5" y="54.4">0x6</text>
<text x="256.5" y="56.5">0x8</text>
<text x="268.4" y="54.4">320</text>
<text x="268.4" y="56.5">3.30 mA</text>
<text x="274.5" y="54.4">uA</text>
<text x="180.9" y="193.8">DDB</text>
<text x="197.8" y="194">JNO</text>
<text x="212.2" y="194.9">Document number</text>
</g>
<g font-size="1.9">
<text x="179.9" y="198.1">A3</text>
<text x="185" y="198.2">&lt;Cage Code&gt;</text>
</g>
<g font-size="1.5" fill="#f00">
<text x="109.7" y="16.5">AEM_VMCU_ENABLE</text>
<text x="188.7" y="49.6">AEM_CTRL0</text>
<text x="188.7" y="51.3">AEM_CTRL1</text>
<text x="188.7" y="53">AEM_CTRL2</text>
<text x="164.2" y="59.1">AEM_CTRL[3..0]</text>
<text x="188.7" y="54.7">AEM_CTRL3</text>
<text x="181.6" y="99.9">AEM_SENSE_CURRENT_RANGE2</text>
<text x="179.9" y="144.1">AEM_SENSE_CURRENT_RANGE1</text>
<text x="259.9" y="147.6">AEM_SENSE_VOLTAGE</text>
</g>
<g font-size="1.5">
<text x="11.7" y="21">5V</text>
<text x="73" y="21">VMCU_R</text>
<text x="83.2" y="21">VMCU_S</text>
<text x="34.9" y="27.7">2</text>
<text x="53.4" y="27.7">1</text>
<text x="53.4" y="29.4">4</text>
<text x="142.1" y="24.3">4</text>
<text x="142.1" y="27.7">2</text>
<text x="157.2" y="27.7">1</text>
<text x="157.2" y="24.3">5</text>
<text x="175.1" y="28.6">AEM_VMCU_OUT</text>
<text x="34.9" y="34.5">7</text>
<text x="53.4" y="32.8">5</text>
<text x="34.9" y="39.6">3</text>
<text x="34.9" y="41.3">9</text>
<text x="53.4" y="37.9">8</text>
<text x="53.4" y="41.3">6</text>
<text x="94.6" y="39.8">GND</text>
<text x="99.7" y="39.8">GND</text>
<text x="111.6" y="41.5">GND</text>
<text x="200" y="41.3">2</text>
<text x="220.2" y="41.3">1</text>
<text x="11.2" y="46.7">GND</text>
<text x="16.3" y="46.7">GND</text>
<text x="28.3" y="46.7">GND</text>
<text x="83.2" y="47.8">3V6_SW</text>
<text x="199.1" y="46.4">10</text>
<text x="200" y="43">4</text>
<text x="200" y="44.7">9</text>
<text x="220.2" y="43">3</text>
<text x="220.2" y="44.7">8</text>
<text x="220.2" y="46.4">11</text>
<text x="57.2" y="53.5">GND</text>
<text x="62.3" y="53.5">GND</text>
<text x="89.3" y="53.2">1</text>
<text x="97.7" y="53.2">2</text>
<text x="199.1" y="49.8">13</text>
<text x="200" y="51.5">5</text>
<text x="200" y="53.2">6</text>
<text x="105.5" y="58.3">14</text>
<text x="133.6" y="58.3">6</text>
<text x="199.1" y="54.9">12</text>
<text x="118.1" y="63.4">7</text>
<text x="145.3" y="63.4">3</text>
<text x="244.4" y="63.7">GND</text>
<text x="99.7" y="70.5">GND</text>
<text x="121.8" y="70.5">GND</text>
<text x="126.9" y="70.5">GND</text>
<text x="145.7" y="70.5">GND</text>
<text x="126.8" y="94.1">3</text>
<text x="141.9" y="99.1">1</text>
<text x="44.1" y="106">VMCU_R</text>
<text x="74.7" y="106">VMCU_S</text>
<text x="126.8" y="104.3">2</text>
<text x="28.8" y="111.1">VCS</text>
<text x="111.6" y="109.6">GND</text>
<text x="161" y="111.3">GND</text>
<text x="6.6" y="119.6">5V</text>
<text x="51.9" y="119.6">2</text>
<text x="51.9" y="117.9">1</text>
<text x="72.1" y="117.9">8</text>
<text x="11.1" y="124.7">2</text>
<text x="19.4" y="124.7">1</text>
<text x="51.9" y="123">6</text>
<text x="51.9" y="124.7">7</text>
<text x="51.9" y="129.8">5</text>
<text x="51.9" y="128.1">3</text>
<text x="51.9" y="131.5">9</text>
<text x="72.1" y="129.8">4</text>
<text x="120.2" y="131.7">GND</text>
<text x="27.4" y="138.6">GND</text>
<text x="35.9" y="138.6">GND</text>
<text x="45.3" y="138.6">GND</text>
<text x="84.6" y="140.1">NM</text>
<text x="126.8" y="138.3">5</text>
<text x="141.9" y="143.4">7</text>
<text x="226.7" y="141.4">VMCU_BUF</text>
<text x="75.9" y="145.3">GND</text>
<text x="81" y="145.3">GND</text>
<text x="126.8" y="148.5">6</text>
<text x="111.6" y="153.8">GND</text>
<text x="161" y="157.3">GND</text>
<text x="242.8" y="163.9">GND</text>
<text x="251.3" y="163.9">GND</text>
<text x="78.1" y="175.8">3V3</text>
<text x="120.2" y="176">GND</text>
<text x="43.2" y="180.8">8</text>
<text x="65.5" y="180.8">1</text>
<text x="73.8" y="180.8">2</text>
<text x="28.1" y="187.7">4</text>
<text x="179.2" y="191.1">Designed:</text>
<text x="196.2" y="191.1">Approved:</text>
<text x="179" y="196">Size</text>
<text x="184.1" y="196">BOM Doc No:</text>
<text x="273.7" y="194.5">Revision</text>
<text x="21.4" y="198.1">GND</text>
<text x="47" y="198.1">GND</text>
<text x="179.2" y="200.7">Design Created Date:</text>
<text x="180.4" y="202.7">Monday, May 12, 2014</text>
<text x="212.2" y="200.5">Sheet Created Date</text>
<text x="213.6" y="202.4">Tuesday, May 13, 2014</text>
<text x="242.2" y="200.5">Sheet Modified Date</text>
<text x="243.3" y="202.5">Thursday, December 15, 2016</text>
<text x="273.7" y="200.3">Sheet</text>
<text x="274.8" y="202.2">7</text>
<text x="278.2" y="202.2">of</text>
<text x="281.1" y="202.2">10</text>
</g>
<g font-size="1.5" fill="#000080">
<text x="65.8" y="22.6">TP700</text>
<text x="91.4" y="22.6">TP701</text>
<text x="144.1" y="21">U700A</text>
<text x="38.1" y="25.4">U701</text>
<text x="79.5" y="27.1">R701</text>
<text x="8" y="34.5">C702</text>
<text x="20.4" y="34.5">C703</text>
<text x="25" y="31.2">R700</text>
<text x="25" y="32.9">10K</text>
<text x="65.8" y="32.9">R702</text>
<text x="65.8" y="34.5">180K</text>
<text x="79.5" y="30.5">4R7</text>
<text x="91.4" y="31.2">C700</text>
<text x="91.4" y="34.5">10U</text>
<text x="103.3" y="31.2">C701</text>
<text x="103.3" y="34.5">100N</text>
<text x="115.2" y="32.9">R760</text>
<text x="115.2" y="34.5">330K</text>
<text x="144.1" y="33.4">NX3V1G66</text>
<text x="188.4" y="35.9">TP705</text>
<text x="8" y="38">100N</text>
<text x="20.4" y="38">10U</text>
<text x="202" y="39.8">U702A</text>
<text x="212.2" y="39.7">TS3A4751</text>
<text x="222.4" y="36.3">TP711</text>
<text x="229.2" y="36.3">TP712</text>
<text x="236" y="36.3">TP713</text>
<text x="242.8" y="36.3">TP714</text>
<text x="36.9" y="45.5">LP3982ILD-ADJ</text>
<text x="52.3" y="46.5">C705</text>
<text x="65.8" y="44.8">R703</text>
<text x="65.8" y="46.5">110K</text>
<text x="52.3" y="48.2">33N</text>
<text x="91.4" y="49.9">L702</text>
<text x="227.5" y="51.6">R705</text>
<text x="227.5" y="53.3">1K</text>
<text x="234.3" y="51.6">R706</text>
<text x="234.3" y="53.3">15K</text>
<text x="241.1" y="51.6">R707</text>
<text x="241.1" y="53.3">33K</text>
<text x="248" y="51.6">R708</text>
<text x="248" y="53.3">1M</text>
<text x="91.4" y="56.7">CBF102WB</text>
<text x="108.4" y="56.9">U702B</text>
<text x="136.8" y="56">U700B</text>
<text x="103.3" y="61.8">C707</text>
<text x="103.3" y="65.2">100N</text>
<text x="130.5" y="61.8">C704</text>
<text x="130.5" y="65.2">100N</text>
<text x="108.4" y="66.9">TS3A4751</text>
<text x="137" y="67.6">NX3V1G66</text>
<text x="103.3" y="92.4">R1002</text>
<text x="133.9" y="92.1">AD8656</text>
<text x="164.6" y="93.8">TP706</text>
<text x="103.3" y="97.5">6K2</text>
<text x="115.2" y="99.2">C1001</text>
<text x="154.4" y="97.5">R1003</text>
<text x="115.2" y="102.6">1N</text>
<text x="130.5" y="107.7">U1000A</text>
<text x="154.4" y="102.6">62R</text>
<text x="166.3" y="104.4">C920</text>
<text x="166.3" y="106">100N</text>
<text x="42" y="112.9">R709</text>
<text x="79.5" y="112.9">R710</text>
<text x="130.5" y="112.2">R1004</text>
<text x="13.1" y="119.6">L700</text>
<text x="36.9" y="117.9">C710</text>
<text x="36.9" y="119.6">100N</text>
<text x="42" y="114.6">1K8</text>
<text x="53.9" y="114.6">U703</text>
<text x="61.1" y="114.6">LTC6102CDD</text>
<text x="79.5" y="114.6">1K8</text>
<text x="130.5" y="115.6">51K</text>
<text x="139" y="115.4">C1002</text>
<text x="13.1" y="121.4">CBF102WB</text>
<text x="124.7" y="123.1">R1005</text>
<text x="124.7" y="125.1">160R</text>
<text x="139" y="122.4">10P</text>
<text x="23.3" y="128.1">R717</text>
<text x="23.3" y="129.9">10R</text>
<text x="31.8" y="129.9">C714</text>
<text x="40.3" y="129.9">C728</text>
<text x="31.8" y="133.3">10U</text>
<text x="40.3" y="133.3">100N</text>
<text x="72.7" y="135">R718</text>
<text x="72.7" y="136.7">12K</text>
<text x="84.6" y="135">C729</text>
<text x="103.3" y="136.7">R1007</text>
<text x="133.9" y="136.3">AD8656</text>
<text x="84.6" y="138.4">10N</text>
<text x="103.3" y="141.8">6K2</text>
<text x="115.2" y="143.5">C1003</text>
<text x="154.4" y="141.8">R1008</text>
<text x="164.6" y="138">TP707</text>
<text x="244.5" y="141.8">TP708</text>
<text x="115.2" y="146.9">1N</text>
<text x="154.4" y="146.9">62R</text>
<text x="166.3" y="148.6">C724</text>
<text x="236" y="146.2">R727</text>
<text x="236" y="149.6">47K</text>
<text x="130.5" y="152">U1000B</text>
<text x="166.3" y="150.3">100N</text>
<text x="246.2" y="153.7">R729</text>
<text x="246.2" y="155.4">100K</text>
<text x="254.7" y="152">C718</text>
<text x="254.7" y="155.4">1N</text>
<text x="130.5" y="156.4">R1009</text>
<text x="130.5" y="159.8">51K</text>
<text x="139" y="159.6">C1004</text>
<text x="124.7" y="167.3">R1010</text>
<text x="139" y="166.6">10P</text>
<text x="124.7" y="169.3">51K</text>
<text x="30.1" y="179.2">U1000C</text>
<text x="57.3" y="179.2">R731</text>
<text x="67.5" y="175.8">L1001</text>
<text x="67.5" y="177.5">CBF102WB</text>
<text x="62.5" y="184.3">1R</text>
<text x="30.1" y="191.1">AD8656</text>
<text x="50.5" y="186">C730</text>
<text x="50.5" y="189.4">100N</text>
<text x="57.3" y="186">C731</text>
<text x="57.8" y="189.4">10U</text>
</g>
<g font-size="1.5" fill="#004080">
<text x="37.8" y="28.8">IN</text>
<text x="47.4" y="28.8">OUT1</text>
<text x="145" y="25.4">E</text>
<text x="145" y="28.8">Z</text>
<text x="152.8" y="25.4">n.c.</text>
<text x="154.2" y="28.8">Y</text>
<text x="37.8" y="35.6">SHDN</text>
<text x="47.4" y="30.5">OUT2</text>
<text x="48.5" y="33.9">SET</text>
<text x="37.8" y="40.7">GND</text>
<text x="46.7" y="39">FAULT</text>
<text x="37.8" y="42.4">GND_HEAT</text>
<text x="49.2" y="42.4">CC</text>
<text x="202.8" y="42.4">COM1</text>
<text x="202.8" y="44.1">COM2</text>
<text x="202.8" y="45.8">COM3</text>
<text x="202.8" y="47.5">COM4</text>
<text x="215" y="44.1">NO2</text>
<text x="215" y="45.8">NO3</text>
<text x="215" y="47.5">NO4</text>
<text x="215" y="42.4">NO1</text>
<text x="202.8" y="50.9">IN1</text>
<text x="202.8" y="52.6">IN2</text>
<text x="109.2" y="59.4">V+</text>
<text x="136.5" y="59.4">VCC</text>
<text x="202.8" y="54.3">IN3</text>
<text x="202.8" y="56">IN4</text>
<text x="112.7" y="64.5">GND</text>
<text x="139.9" y="64.5">GND</text>
<text x="54.8" y="119">-INS</text>
<text x="67.7" y="119">IN+</text>
<text x="54.8" y="120.7">-INF</text>
<text x="54.8" y="124.1">VREG</text>
<text x="54.8" y="125.8">V+</text>
<text x="54.8" y="130.9">V-</text>
<text x="54.8" y="129.2">V-</text>
<text x="66.9" y="130.9">OUT</text>
<text x="54.8" y="132.6">V- (HEAT)</text>
<text x="39.3" y="181.9">V+</text>
<text x="31" y="188.8">V-</text>
</g>
<g font-size="1.5" fill="#00f">
<text x="135.1" y="99.1" transform="rotate(180 135.1 99.1)">1</text>
<text x="135.1" y="143.4" transform="rotate(180 135.1 143.4)">2</text>
</g>
</svg>
